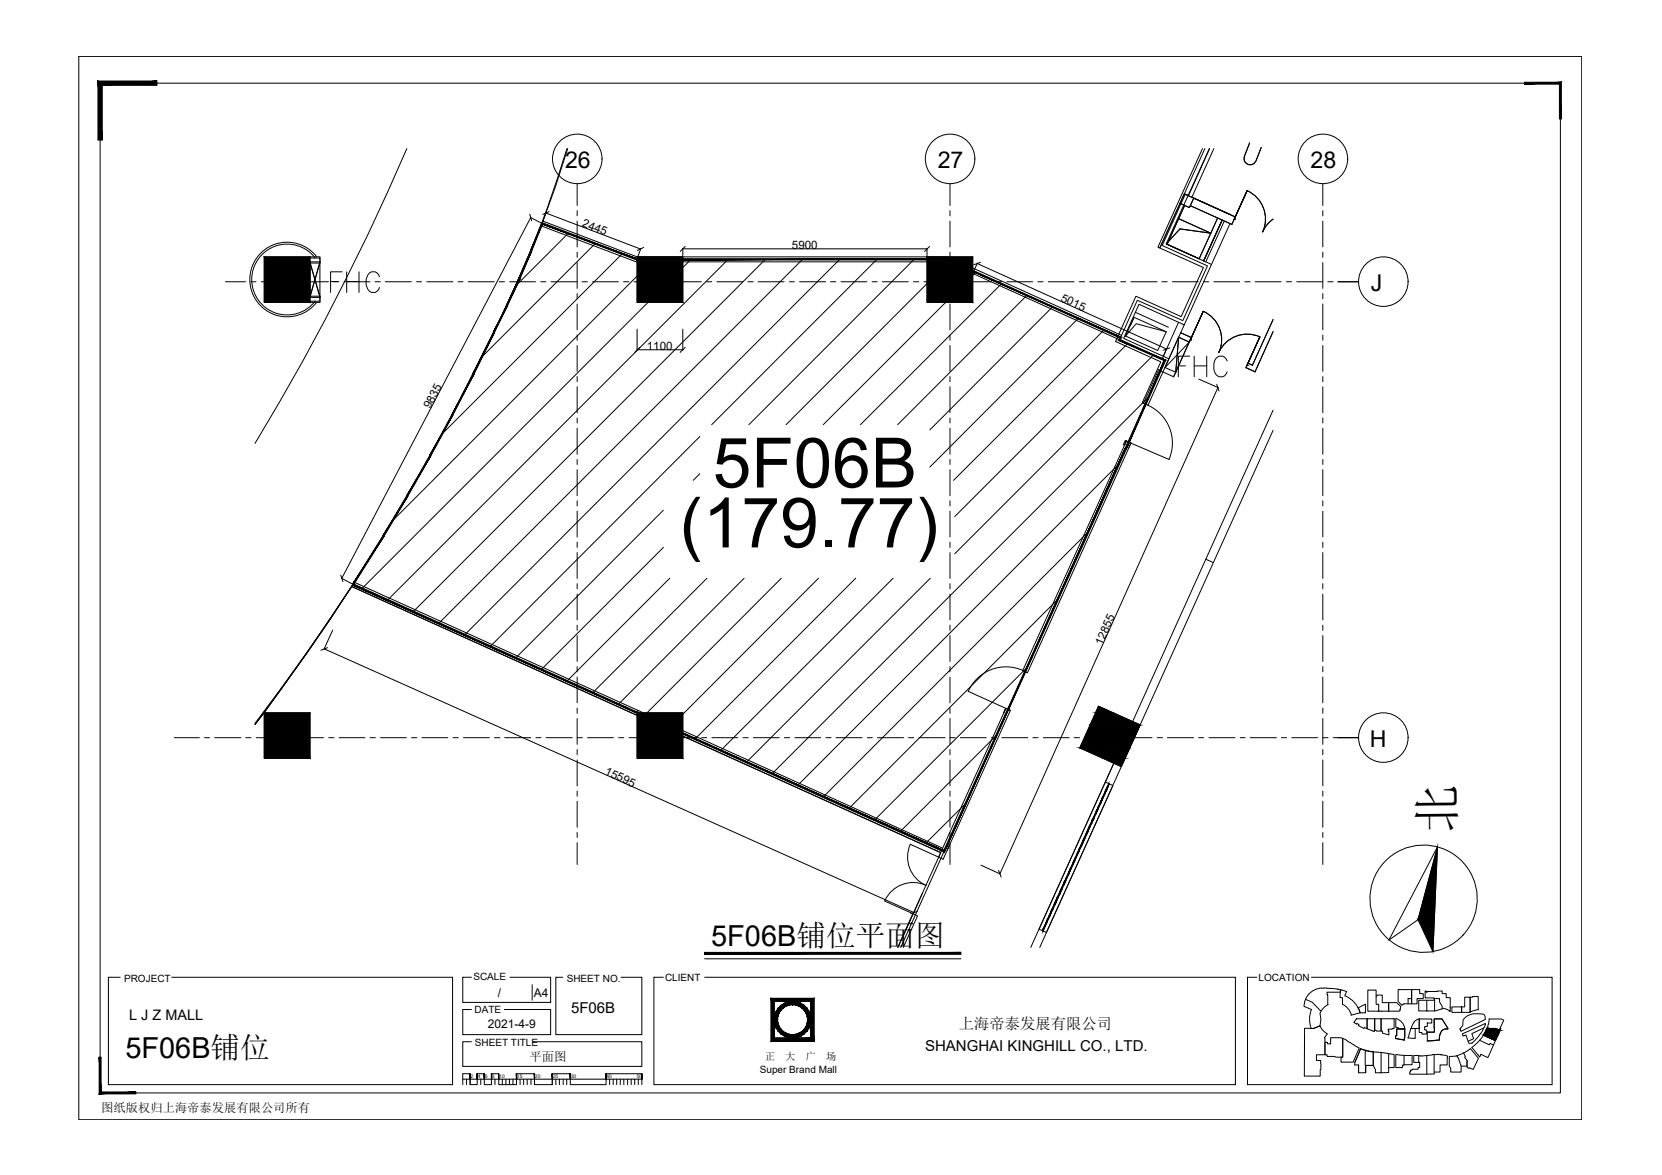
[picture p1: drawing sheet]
<svg xmlns="http://www.w3.org/2000/svg" width="297mm" height="210mm" viewBox="0 0 297 210" stroke-linecap="round" stroke-linejoin="round" font-family="sans-serif">
<!-- layer: 0 -->
<g fill="none" stroke="#000" stroke-width=".18">
<path d="M14.1 10.1h268.6v189.9h-268.6zM17.9 14.9h261v180.3h-261zM94.7 38.3l.3 1.2M98.2 37.8l-1.2 .5M115 44.2l-1.1 .5M122.5 44l-.9 .9M166.1 44l-.8 .9M175.2 46.9l-1.1 .4M114.3 62.1l-.9 .8M122.5 62.1l-.9 .8M58.5 115.7l-1.2 .5M60.9 102.7l.4 1.2"/>
<path d="M63.3 104l50.7 22.9-.1 .4-.2 .4-50.8-22.9zM197.6 139.7l1.3 .6-11.9 26.3-1.3-.6zM198.1 140h.2M178.5 155.5l.4 1.2M256.9 151.3l-3.5 13-5.2 3.6zM256.9 151.3l-.8 18.7M21.5 174.6h-2.1v19.2h61.5v-19.2h-50.3M84.3 174.6h-1.6v4.5h15.7v-4.5h-7.3M95.1 175.9v2.8M100.7 174.6h-1.4v10.2h15.4v-10.2h-3.8M118.6 174.6h-1.7v19.2h103.9v-19.2h-94.9M125.9 171.3h45.8"/>
<path d="M137.8 178.4h7.7v7.6h-7.7zM138.4 178.9h6.5v6.5h-6.5zM163.9 162.8l-1.1 .4M224.7 174.6h-1.7v19.2h54.4v-19.2h-43.1M82.7 192.8h32v1M83.4 192.8v1M84 192.8v1M84.3 186.1h-1.6v4.4h32v-4.4h-19.5M84.3 180.3h-1.6v4.5h15.7v-4.5h-8.3M85.9 192.8v1M88.5 192.8v1M89.8 192.8v1"/>
<path d="M90.4 192.8v1M91 192.8v1M91.7 192.8v1M92.9 192.8v1M93.6 192.8v1M94.2 192.8v1M94.9 192.8v1M95.5 192.8v1M98.7 192.8v1M99.3 192.8v1M100 192.8v1M100.7 192.8v1"/>
<path d="M101.3 192.8v1M109 192.8v1M109.6 192.8v1M110.2 192.8v1M110.9 192.8v1M111.5 192.8v1M112.2 192.8v1M112.8 192.8v1M113.4 192.8v1M114.1 192.8v1M114.7 191.8h-6.4v2h-6.4v-2h-3.2v2h-3.2v-2h-3.2v2h-3.2v-2h-1.3v2h-1.2v-2h-1.3v2h-1.3v-2h-1.3v2"/>
<circle cx="254.4" cy="160.5" r="9.6"/>
<circle cx="141.7" cy="182.1" r="3.3"/>
<circle cx="141.7" cy="182.1" r="2.69"/>
</g>
<g fill="#000" stroke="#000" stroke-width=".18">
<path d="M17.5 14.5v10.5h.8zM17.5 14.5l.8 .7v9.8zM17.5 14.5l.8 .7 9.8-.7zM18.3 15.2l9.8-.7v.7z"/>
<path d="M278.7 15v6.3h.3zM278.7 15l.3-.3v6.6zM272.5 15h6.2l.3-.3zM272.5 14.7h6.5l-6.5 .3z"/>
<path d="M189.4 159.3l-.1 .3 .1 .1zM189.4 159.3h.2l-.2 .4z"/>
<path d="M189.7 158.8l-.2 .3 .1 .1zM189.7 158.8h.1l-.2 .4z"/>
<path d="M189.9 158.2l-.2 .4 .2 .1zM189.9 158.2l.1 .1-.1 .4z"/>
<path d="M190.1 157.7l-.1 .4 .1 .1zM190.1 157.7l.2 .1-.2 .4z"/>
<path d="M190.4 157.3l-.2 .3h.1zM190.4 157.3h.1l-.2 .3z"/>
<path d="M190.6 156.8l-.2 .3h.2zM190.6 156.8h.1l-.1 .3z"/>
<path d="M190.8 156.3l-.1 .3h.1zM190.8 156.3h.2l-.2 .3z"/>
<path d="M191 155.7l-.1 .4h.1zM191 155.7l.2 .1-.2 .3z"/>
<path d="M191.2 155.2l-.1 .4h.1zM191.2 155.2l.2 .1-.2 .3z"/>
<path d="M191.5 154.7l-.2 .4h.2zM191.5 154.7l.1 .1-.1 .3z"/>
<path d="M191.7 154.2l-.1 .4h.1zM191.7 154.2l.1 .1-.1 .3z"/>
<path d="M192 153.7l-.2 .4h.1zM192 153.7l.1 .1-.2 .3z"/>
<path d="M192.2 153.2l-.2 .3 .2 .1zM192.2 153.2h.1l-.1 .4z"/>
<path d="M192.4 152.7l-.1 .3 .1 .1zM192.4 152.7h.2l-.2 .4z"/>
<path d="M192.6 152.2l-.1 .3 .1 .1zM192.6 152.2h.2l-.2 .4z"/>
<path d="M192.9 151.7l-.2 .3 .2 .1zM192.9 151.7h.1l-.1 .4z"/>
<path d="M193.1 151.2l-.2 .3 .2 .1zM193.1 151.2h.1l-.1 .4z"/>
<path d="M193.3 150.7l-.1 .3 .1 .1zM193.3 150.7h.1l-.1 .4z"/>
<path d="M193.5 150.2l-.1 .3 .1 .1zM193.5 150.2h.2l-.2 .4z"/>
<path d="M193.8 149.6l-.2 .4 .1 .1zM193.8 149.6l.1 .1-.2 .4z"/>
<path d="M194 149.1l-.1 .4 .1 .1zM194 149.1l.1 .1-.1 .4z"/>
<path d="M194.3 148.6l-.2 .4 .1 .1zM194.3 148.6l.1 .1-.2 .4z"/>
<path d="M194.5 148.1l-.2 .4h.2zM194.5 148.1l.1 .1-.1 .3z"/>
<path d="M194.7 147.6l-.2 .4h.2zM194.7 147.6l.1 .1-.1 .3z"/>
<path d="M194.9 147.1l-.1 .3 .1 .1zM194.9 147.1l.2 .1-.2 .3z"/>
<path d="M195.1 146.6l-.1 .3 .1 .1zM195.1 146.6l.2 .1-.2 .3z"/>
<path d="M195.4 146.1l-.2 .3 .2 .1zM195.4 146.1l.1 .1-.1 .3z"/>
<path d="M195.6 145.6l-.2 .4h.2zM195.6 145.6l.1 .1-.1 .3z"/>
<path d="M195.8 145.1l-.1 .4h.1zM195.8 145.1l.2 .1-.2 .3z"/>
<path d="M196.1 144.6l-.2 .3 .1 .1zM196.1 144.6l.1 .1-.2 .3z"/>
<path d="M196.3 144.1l-.1 .3 .1 .1zM196.3 144.1h.1l-.1 .4z"/>
<path d="M196.5 143.6l-.1 .3 .1 .1zM196.5 143.6h.2l-.2 .4z"/>
<path d="M196.8 143.1l-.2 .3 .2 .1zM196.8 143.1h.1l-.1 .4z"/>
<path d="M197 142.6l-.2 .3 .2 .1zM197 142.6h.1l-.1 .4z"/>
<path d="M197.2 142.1l-.2 .3 .2 .1zM197.2 142.1h.1l-.1 .4z"/>
<path d="M197.4 141.6l-.1 .3h.1zM197.4 141.6h.2l-.2 .3z"/>
<path d="M197.7 141.1l-.2 .3h.1zM197.7 141.1h.1l-.2 .3z"/>
<path d="M197.9 140.5l-.2 .4h.2zM197.9 140.5l.1 .1-.1 .3z"/>
<path d="M198.1 140l-.1 .4h.1zM198.1 140h.2l-.2 .4z"/>
<path d="M256.9 151.3l-.7 15.6-2.8-2.6zM253.4 164.3l2.7 5.7 .1-3.1z"/>
<path d="M125.9 170.1v.4l45.8-.4zM125.9 170.5l45.8-.4v.4z"/>
<path d="M137.8 178.4l.6 7v-6.5zM137.8 178.4l.6 7-.6 .6zM138.4 185.4l-.6 .6 7.1-.6zM137.8 186l7.1-.6 .6 .6zM144.9 178.9v6.5l.6 .6zM144.9 178.9l.6-.5v7.6zM138.4 178.9h6.5l.6-.5zM137.8 178.4h7.7l-7.1 .5z"/>
<path d="M186.5 165.9l-.2 .3 .1 .1zM186.5 165.9h.1l-.2 .4z"/>
<path d="M186.7 165.4l-.2 .3h.2zM186.7 165.4h.1l-.1 .3z"/>
<path d="M186.9 164.8l-.1 .4h.1zM186.9 164.8l.2 .1-.2 .3z"/>
<path d="M187.1 164.3l-.1 .4h.1zM187.1 164.3l.2 .1-.2 .3z"/>
<path d="M187.4 163.8l-.2 .4h.2zM187.4 163.8l.1 .1-.1 .3z"/>
<path d="M187.6 163.3l-.2 .4h.2zM187.6 163.3l.1 .1-.1 .3z"/>
<path d="M187.8 162.8l-.1 .4h.1zM187.8 162.8l.2 .1-.2 .3z"/>
<path d="M188.1 162.3l-.2 .3 .1 .1zM188.1 162.3l.1 .1-.2 .3z"/>
<path d="M188.3 161.8l-.1 .3 .1 .1zM188.3 161.8l.1 .1-.1 .3z"/>
<path d="M188.5 161.3l-.1 .3 .1 .1zM188.5 161.3l.2 .1-.2 .3z"/>
<path d="M188.8 160.8l-.2 .3 .2 .1zM188.8 160.8l.1 .1-.1 .3z"/>
<path d="M189 160.3l-.2 .3 .2 .1zM189 160.3l.1 .1-.1 .3z"/>
<path d="M189.2 159.8l-.2 .3 .2 .1zM189.2 159.8l.1 .1-.1 .3z"/>
<path d="M17.7 188.8l.4 6.3v-6.3zM17.7 188.8l.4 6.3-.4 .3zM18.1 195.1l-.4 .3 6.6-.3zM17.7 195.4l6.6-.3v.3z"/>
<path d="M84 191.8v1zM84 191.8v1z"/>
<path d="M85.2 191.8l.1 1zM85.2 191.8l.1 1z"/>
<path d="M86.5 191.8l.1 1zM86.5 191.8l.1 1z"/>
<path d="M87.8 191.8l.1 1zM87.8 191.8l.1 1z"/>
<path d="M89.1 191.8v1zM89.1 191.8v1z"/>
<path d="M92.3 191.8l.1 1zM92.3 191.8l.1 1z"/>
<path d="M95.5 191.8v1zM95.5 191.8v1z"/>
<path d="M98.7 191.8v1zM98.7 191.8v1z"/>
<path d="M101.9 191.8l.1 1zM101.9 191.8l.1 1z"/>
<path d="M108.3 191.8l.1 1zM108.3 191.8l.1 1z"/>
<path d="M114.7 191.8l.1 1zM114.7 191.8l.1 1z"/>
<path d="M144.3 182.8l.6-.6v.7zM144.3 182.2v.6l.6-.6zM144.9 181.4v.8h-.6zM144.3 181.6v.6l.6-.8zM144.6 180.8l.3 .6-.6 .2zM144.1 181l.2 .6 .3-.8zM144.2 180.1l.4 .7-.5 .2zM143.7 180.5l.4 .5 .1-.9zM143.7 179.6l.5 .5-.5 .4zM143.7 179.6l-.4 .5 .4 .4zM143.1 179.2l.6 .4-.4 .5zM143.1 179.2l-.3 .5 .5 .4zM142.4 179l.7 .2-.3 .5zM142.4 179l-.2 .5 .6 .2zM141.6 178.9l.8 .1-.2 .5zM141.6 178.9v.6h.6zM140.9 179l.7-.1v.6zM140.9 179l.1 .5h.6zM140.2 179.2l.7-.2 .1 .5zM140.2 179.2l.3 .5 .5-.2zM139.6 179.6l.6-.4 .3 .5zM139.6 179.6l.4 .5 .5-.4zM139.6 179.6l.4 .5h-.9zM139.1 180.1l.5 .4 .4-.4zM139.1 180.1l.5 .4-.9 .3zM138.7 180.8l.5 .2 .4-.5zM138.7 180.8l.5 .2-.7 .4zM138.5 181.4l.5 .2 .2-.6zM138.5 181.4l.5 .2-.6 .6zM138.4 182.2h.6v-.6zM138.4 182.2h.6l-.5 .7zM139 182.2l-.5 .7 .5-.1zM138.5 182.9l.5-.1-.3 .8zM139 182.8l-.3 .8 .5-.3zM138.7 183.6l.5-.3-.1 .9zM139.2 183.3l-.1 .9 .5-.3zM139.1 184.2l.5-.3v.8zM139.6 183.9v.8l.4-.4zM140 184.3l.2 .8-.6-.4zM140 184.3l.2 .8 .3-.5zM140.5 184.6l.4 .7-.7-.2zM140.5 184.6l.4 .7 .1-.5zM141 184.8l.6 .6-.7-.1zM141 184.8l.6 .6v-.5zM141.6 184.9l.8 .4-.8 .1zM141.6 184.9l.8 .4-.2-.5zM142.2 184.8l.9 .3-.7 .2zM142.2 184.8l.9 .3-.3-.5zM142.8 184.6l.9 .1-.6 .4zM142.8 184.6l.9 .1-.4-.4zM143.3 184.3l.9-.1-.5 .5zM143.7 183.9l-.4 .4 .9-.1zM143.7 183.9l.9-.3-.4 .6zM144.1 183.3l-.4 .6 .9-.3zM144.1 183.3l.8-.4-.3 .7zM144.3 182.8l-.2 .5 .8-.4z"/>
</g>
<g fill="none" stroke="#000" stroke-width=".18">
<path d="M72.7 26.5a434.6 434.6 0 0 1-27.1 52.7M45.6 129.2a447.5 447.5 0 0 0 17.5-24.8l105.6 47.7-7.7 17.1M233.3 178.5l1.2 .5 1.6 1.6M233.9 177.6a3.2 3.2 0 0 0-.8 2.2l1.3 .5a4.7 4.7 0 0 0-.1 3.4M236.1 176.5a3.4 3.4 0 0 0-2.2 1.1M236.6 176.5h-.5M236.6 176.5h.4M237 176.5l.7 .1M237.4 179.4l-.7 .5-.7 1.1M237.7 176.6h.2M238 176.6l1.6 .2-.1 1.4h.4v1.3a2.73 2.73 0 0 1 1.6 1.8M239.1 176.7h.1"/>
<path d="M239.6 176.8l-.1 .4h-2.3v.5h.1v1.8M239.7 176.8l1 .3M240.4 177.9a4.6 4.6 0 0 1 2.7 3M240.7 177.2l-.3 .7M245.9 178h.2v-.2h.9v1.3h1.2v1.5h-3.7v-3.7h1.4v2.5h.5v1.2M250.8 179.4l-.2 .1M251 179.3h1.3v-.9h-.6v.9M251 179.3l-.2 .1M252.3 178.4v-1.6h-2.4v2.1l.7 .7M252.3 176.8h1.4v.7h.7v.9h-1.1v.9h-1zM255 178.7h1.4v1.9M256.3 178.4v-.1h-1.6v-1.3h.2v.2h.2v-.1l2.7-.1v.5h.7v.7h.7v2.5h-.2v-.1"/>
<path d="M256.4 178.7l-.1-.3h1v.6l.5 .8v.4l-1.4 .4M259.5 179.9h1.7v.9h-1.7zM261.8 178.1h.9v2.7h-1.5v-.9h.6zM235.9 183.2l.7 1 .6 .5M235.9 181l.2 1.1-.2 1.2-1.1 .4h-.5M235.9 183.3l-1.1 .4h-1.6l-.1 8.5h2.9v-1.1h.1l-.1-1.7h-.7v-1h1.5v-3.1l.4-.6M236.8 186.2h.5v.3h.5v-1.1h1.8l.4 .1v3.3l-2.8-.1v-.3h-.4zM240 185.5v3.3h-.3v.9h2.1l1.1-2.4M240 185.5l1.1 .7M241.2 186.2l1.7 1M242.4 182h1.9v1.8l-.4-.2-.1 .1-1-.5 .1-.2-.3-.2-.1 .2-.5-.3zM242.7 180.1l1.3-.7v1.5h-.9"/>
<path d="M242.8 180l.3 .9M242.8 190.2v1.4M243 187.7l.1-.3-1 2.4v.4h.7v1.4h1.3v-1.3h1.3l.4 .8v.5h1v-3.6l-1.4-.1v2.5M243 187.7l-.9 2.1M243.1 180.9l-1.6 .5M243.2 187.3l1.5 .5M244.1 190.3v1.3M244.2 187.7l-.2 .2v2.4l1.4 .1v-2.5l-.8-.1M244.3 182h1.4v2.1l-.1 .1-1.3-.4zM244.6 187.8l.9 .1M245.7 184l.4 .2M245.7 184.1v-2.1h1.1v2.2h-.7"/>
<path d="M246.8 188l1.4 .2v3.4h-1.4M246.8 182h2.4v1.7l-1.1 .2 .1 1-1.1-.3v-.4h-.3zM248.2 188.2l1 .2v2.3h-1M249.4 185.5l1.5 .3M249.4 185.5l1.5 .2M249.4 185.5v-.5h.2v-1.2h1.5v1.5l-.2 .5M249.5 188.4v2.3h1.1v-.4h.3v-1.7M249.5 182v1.5l.5 .1v.2h1.1M249.5 182a2.22 2.22 0 0 1 1.6 1.8M249.5 188.4l2.9 .1M250.2 180.4l-.1 .2M250.2 180.3v.2"/>
<path d="M250.3 180.3v-.5l-.7-.7h-1.4v1.5h1.8M250.9 185.8h.1M252.4 188.6v1.6h-1.5M252.7 188.6v1.2h1v.9h-.3v.3h-1v.2h-.3l-.1 .7h3M252.7 182.7l-.5 1M252.9 185.5l-1.2-.1 .5-1.7h.7v1.8M253.6 188.6v1.2M253.6 182v1.7h-1.4M253.6 182h2.3v.8h-.8v.6h-.5v.6h.3l.1 .1v.6h-.8l-.1-.3h-.5zM253.7 182l-.6 .2-.4 .4M255 188.6h-2.3M255 180.6v-1.9h-1.4v1.9h2.8"/>
<path d="M256.3 188.4h-.3M256.3 182h1.4l1.1 1.8a1.44 1.44 0 0 0-1.6 1.7l.1 .3-2.2 .2v-1.6h1.3zM256.3 188.4v3.5h-1.3v-3.3l1-.1M256.9 188.3l.6 .1M257 188.4h-.7M257.3 185.8l-2.2 .1M257.3 184.9v.9M257.5 188.4h.1M257.5 188.4l1.2 .2M257.7 184.2l-.3 .7M257.9 180.2h-.1M257.9 180.1l1.2 .4"/>
<path d="M258.7 183.8h.1l-1.1-1.8h-1.4l.1 2.4h-1.3M258.7 188.7l-.1 1.5h-1.2v1.3h-1.1M258.7 183.8l-.6 .1-.5 .3M259 188.7v1.8l.3 .3v.7h1.8v-1M259.1 188.7l1.3-.1 .7 1.9h1.1v-1.1M261.6 188.1l.3 .6-.1 .2 .4 .5v1.3l1.1 .4 .9-2-1.4-1.8-1.2 .8M261.6 188.1l-1.2 .5M261.7 181.9a3.4 3.4 0 0 1 3.5-.6l.2 .2 .1 .6-4.4 2.1-.2-.4 .5-.6 .1-1zM262.7 180.8l1.5-.4v-2.4l-1.5 .1v2.7M264.4 185.8l1.8 .8 .1-.2 .6 .3M264.6 184.7l-.6 .7-.9 .9M265.1 184.9l2.2 1-1.4 3-1.2-.6-.3 .5-1.4-1.7"/>
<path d="M265.2 184.9l-1 1.2-1.1 1M265.2 183.6l-2.2 1.1 .4 .8-1 .5M265.5 183v-.2l-4.1 1.9 .1 .4 .5-.2 .5 1.5h.6M265.5 183l-.9 1.7M265.7 184l-.6 .9zM265.8 183.6l.4 .1a3.1 3.1 0 0 1 1.9 .4l-.8 1.8-2.2-1M266.1 182h2.2l.5 .2-.7 1.5h.2l-.1 .2h-.2l-.1 .1 .2 .1-3 .8 2.2 1-2.2-1M266.2 182l-.2 1-.4 1 .2-.4 .4 .1h1.1l.7 .3"/>
</g>
<!-- layer: area-line -->
<path d="M45.6 129.4l1.6-2.1 8.4-11.8 7.3-10.7 105.2 47.5-7.6 16.9" fill="none" stroke="#000" stroke-width=".18"/>
<!-- layer: L05-LEASE -->
<path d="M101.3 26.5l-1.7 5.3-3.6 10.5M211 36.1l-3.7 8.2M56.6 45.9a6.7 6.7 0 0 0-9.8-.9 6.7 6.7 0 0 0 0 9.8 6.7 6.7 0 0 0 9.8-.8M96 42.3a404.9 404.9 0 0 1-50.4 87.1M96 42.3a403.4 403.4 0 0 1-50.4 87.1M63.1 104.4l50.8 22.9M114 126.9l1 .4" fill="none" stroke="#000" stroke-width=".18"/>
<!-- layer: L05-WAL -->
<g fill="none" stroke="#000" stroke-width=".18">
<path d="M213.3 35.4l6.5 2.9M214.9 26.5l-7.9 17.7 8.1 3.6-4 8.8-8.1-3.7-3.6 8.1 8.1 3.6-3.3 7.3 1 .5 3.7-8.3-8.1-3.6 2.8-6.1 8.1 3.6 4.8-10.8-8.1-3.6 7.7-17.1M215.3 26.5l-8 17.8M216.9 26.5l-3.9 8.8M217.6 38.9l-3.3 7.3M218.4 39.3l-3.3 7.3M218.8 39.5l-3.3 7.3M219.8 40l-3.3 7.2M101.5 41.7l-9.2 9.2M106.4 43.5l-20.2 20.2M111.2 45.3l-32.2 32.2M116.9 46.3l-46.7 46.7"/>
<path d="M123.5 46.3l-58.8 58.8M130.2 46.3l-60.9 60.9M136.8 46.3l-62.9 63M143.5 46.3l-65.1 65M150.1 46.3l-67.1 67.1M156.7 46.3l-29.5 29.6M163.4 46.3l-29.6 29.6M169.8 46.6l-29.3 29.3M174.4 48.6l-27.3 27.3M179 50.7l-25.2 25.2M183.5 52.7l-23.1 23.2M188.1 54.8l-21.9 22"/>
<path d="M192.7 56.9l-26.5 26.5M197.3 59l-26.9 26.8M210.6 57.6l-2.7 6M211.7 58l-2.8 6.1M125.1 78l-37.5 37.5M201.3 78.8l-18.5 41 .8 .4 18.5-41M201.3 78.8l-.4 .8 .4-.8 .8 .4M201.3 78.8l.8 .4M201.5 61.4l-30.9 30.9M202.1 79.2l-1-.5-.4 .8M202.1 79.2l-.4 .8M205.3 70.9l-67.3 67.3"/>
<path d="M206.1 63.5l-35.5 35.4M207 66.1l-2.6 6M118.6 91.1l-26.4 26.4M118.6 97.8l-21.8 21.8M125.1 84.6l-1.2 1.2M194.5 95l-47.4 47.4M200 82.9l-57.4 57.4M119.7 103.3l-18.4 18.4M126.4 103.3l-20.5 20.4M133 103.3l-22.5 22.5M139.6 103.3l-24.5 24.6M146.3 103.3l-26.6 26.7"/>
<path d="M152.9 103.3l-28.7 28.7M159.6 103.3l-30.8 30.8M166.3 103.3l-32.9 32.8M182.8 119.8l.8 .3M183.5 119.3l-27.2 27.2M189 107.1l-37.3 37.3M121.7 131.3l46.4 21M122 130.5l46.5 21M178.1 131.4l-17.2 17.1M179.7 126.5l.9 .4-12 26.6-.8-.4zM197.6 139.7l1.5-3.4-14.9 32.9M202.4 128.9l13.1-29 1.4 .6-31.1 68.7"/>
<path d="M169.3 151.8l.4-.8-.4 .8M172.6 143.5l-7.1 7.1M160.5 169.2l2.7-6 .8 .4-2.6 5.6"/>
</g>
<!-- layer: WALL -->
<g fill="#000" stroke="#000" stroke-width=".18">
<path d="M193 133.6h8.9l-.8 1.9zM196.3 126.2l2.6 1.1h-3.1zM265.2 184.7h2.6l-.1 .2zM265.8 183.6l.4 .1h-.4z"/>
<path d="M47.2 45.9l8.2 8.1v-8.1zM47.2 45.9l8.2 8.1h-8.2z"/>
<path d="M113.9 45.9l8.1 8.1v-8.1zM113.9 45.9l8.1 8.1h-8.1z"/>
<path d="M165.7 45.9l8.1 8.1v-8.1zM165.7 45.9l8.1 8.1h-8.1z"/>
<path d="M47.2 127.3l8.2 8.2v-8.2zM47.2 127.3l8.2 8.2h-8.2z"/>
<path d="M113.9 127.3l8.1 8.2v-8.2zM113.9 127.3l8.1 8.2h-8.1z"/>
<path d="M193 133.6l4.2 1.9h3.9zM197.2 135.5h3.9l-.7 1.4z"/>
<path d="M195.8 127.3l8 2.2-4.9-2.2zM195.8 127.3l8 2.2h-9z"/>
<path d="M194.8 129.5l7.1 4.1 1.9-4.1zM194.8 129.5l7.1 4.1h-8.9z"/>
<path d="M265.2 184.7l-.1 .2h2.6zM265.1 184.9h2.6l-.4 1z"/>
<path d="M265.8 183.7l2.1 .3-.6-.3zM265.8 183.7l2.1 .3h-2.3z"/>
<path d="M265.6 184h2.4zM265.6 184h2.4z"/>
<path d="M265.6 184h2.4zM265.6 184h2.4z"/>
<path d="M265.6 184l2.5 .1zM265.6 184l2.5 .1z"/>
<path d="M265.4 184.4l2.4 .3 .2-.3zM265.4 184.4l2.4 .3h-2.6z"/>
<path d="M265.6 184.1l2.4 .3 .1-.3zM265.6 184.1l2.4 .3h-2.6z"/>
</g>
<!-- layer: L05-COL -->
<path d="M211.7 34.6l1.6 .8-.7 1.7-1.7-.8zM47.2 45.9h8.2v8.1h-8.2zM113.9 45.9h8.1v8.1h-8.1zM165.7 45.9h8.1v8.1h-8.1zM47.2 127.3h8.2v8.2h-8.2zM113.9 127.3h8.1v8.2h-8.1zM196.3 126.2l7.5 3.3-3.4 7.4-7.4-3.3z" fill="none" stroke="#000" stroke-width=".18"/>
<!-- layer: L05-WIN -->
<path d="M227.5 73.3l-12 26.6M227.5 76.9l-10.6 23.6" fill="none" stroke="#000" stroke-width=".18"/>
<!-- layer: L04-WAL -->
<path d="M218.4 39.3l-3.3 7.3M220.8 38.7l-7.5-3.3 7.5 3.4M208.6 43.6l5.7 2.6M210.6 60.2l-2.4 5.5" fill="none" stroke="#000" stroke-width=".18"/>
<!-- layer: L03-WAL -->
<path d="M210.6 39.1l5.8 2.6M210.6 39l5.8 2.7M211.7 36.7l-3.1 6.9M212.8 36.7l7.4 3.4M220.8 38.8l-.6 1.3M220.8 38.7l-.6 1.4M202 58.2l.7-1.5-1.5 3.3 1.9-2.2 5.3 1.5M216.4 41.7l-5.5-.8-2.5 2.7M212.5 61.1l.4-.8-.3 .8M222.7 65.7l.3-.8-.3 .8" fill="none" stroke="#000" stroke-width=".18"/>
<!-- layer: DOOR -->
<path d="M220.6 39.2h.1M220.6 39.2l2.3-5.1-2.3 5.1M222.9 34.1a5.6 5.6 0 0 1 2.8 7.3M227.5 39.1l-1.1 1.1-.7 1.2 .7-1.2 1.1-1M215.1 55.6a5.6 5.6 0 0 1 2.7 7.4M212.8 60.7l2.2-5.1-2.2 5.1M222.9 65.3h.1M222.9 65.3l2.3-5.1-2.3 5.1M225.2 60.2a5.6 5.6 0 0 0-7.4 2.8" fill="none" stroke="#000" stroke-width=".18"/>
<!-- layer: L03-WALL -->
<path d="M202.7 56.7l5.7 2.6-1.5 3.3-5.7-2.6M202.9 55.8l5.9 2.7M208.6 43.6l5.7 2.6-5.7-2.6M227.5 57.1l-3.7 8.1-.8-.3M227.5 59.2l-3.2 7.2M212.9 60.3l-1.9-.9 1.9 .9M212.9 60.3l-.4 .8-1.9-.9-.5 6.3 .6-6.3 1.8 .9M212.9 60.3l-.3 .8M222.7 65.7l1.6 .7" fill="none" stroke="#000" stroke-width=".18"/>
<!-- layer: L05-TXT-200 -->
<path d="M223.3 25.5l-.9 2.5a1.11 1.11 0 0 0 .7 1.4 1.11 1.11 0 0 0 1.4-.6l.9-2.5-1 2.5a1.11 1.11 0 0 1-1.4 .6 1.11 1.11 0 0 1-.6-1.4z" fill="none" stroke="#000" stroke-width=".18"/>
<!-- layer: L05-DR -->
<path d="M205.1 72.4a7.4 7.4 0 0 1 3.8 9.7l-6.8-2.9M182.8 119.8a7.4 7.4 0 0 0-9.7 3.7M173 123.5l7.6 3.4M162.7 150.8a5.6 5.6 0 0 0 2.8 7.4M162.7 150.8l5.1 2.3M165.5 158.1a5.6 5.6 0 0 0-7.4 2.8M158.1 161l5.1 2.2" fill="none" stroke="#000" stroke-width=".18"/>
<!-- layer: L05-COV -->
<path d="M56.3 46.1a6.3 6.3 0 0 0-9.3-.8 6.3 6.3 0 0 0 0 9.3 6.3 6.3 0 0 0 9.3-.8" fill="none" stroke="#000" stroke-width=".18"/>
<!-- layer: new wall -->
<path d="M97 39.5l16.9 6.4h55.5M101.5 26.5l-2.2 6.8-2.4 6.6 16.9 6.4h55.5l31 14 3-6.7 8.1 3.7 4.4-9.8-8.1-3.6 4.1-9.2 .6 .3 3.8-8.5M96.7 40.3l17.2 6.5M122 46.8h43.7M173.8 48.9l26.3 11.8M173.8 47.9l26.6 12" fill="none" stroke="#000" stroke-width=".18"/>
<g fill="#000" stroke="#000" stroke-width=".18">
<path d="M90.7 54.6l-2.3 4.8-.2-.1zM90.5 54.5l-2.3 4.8 2.5-4.7zM92.9 49.8l-2.2 4.8-.2-.1zM92.7 49.7l-2.2 4.8 2.4-4.7zM95 44.9l-2.1 4.9-.2-.1zM94.8 44.8l-2.1 4.9 2.3-4.8zM97 40l-2 4.9-.2-.1zM96.8 39.9l-2 4.9 2.2-4.8z"/>
<path d="M199.9 60.8l8.2 3.6 .3-.1zM199.9 60.8l.3-.1 8.2 3.6zM200.1 60.4l-.2 .4 .3-.1zM200.1 60.4l.3-.1-.2 .4zM173.8 48.5l26.3 11.9 .3-.1zM173.9 48.3l26.5 12-26.6-11.8zM169.3 46.4l4.5 2.1 .1-.2zM169.3 46.2l4.6 2.1-4.6-1.9zM165.7 46.4h3.6v-.2zM165.7 46.2h3.6l-3.6 .2zM122 46.4h43.7v-.2zM122 46.2h43.7l-43.7 .2zM113.8 46.4h8.2v-.2zM113.8 46.2h8.2l-8.2 .2zM96.8 40l17 6.4v-.2zM96.9 39.8l16.9 6.4-17-6.2z"/>
<path d="M63.1 104.3v.2l105.6 47.4zM63.1 104.5l105.6 47.4 .1 .3zM201.1 80.1l-32.4 71.8 .1 .3zM201.1 80.1l.2 .2-32.5 71.9zM208.1 64.4l-7 15.7 .2 .2zM208.1 64.4l.3-.1-7.1 16z"/>
<path d="M68.7 95.8l-5.5 8.7-.2-.1zM68.5 95.6l-5.5 8.8 5.7-8.6zM72.9 88.6l-4.2 7.2-.2-.2zM72.7 88.5l-4.2 7.1 4.4-7zM77 81.4l-4.1 7.2-.2-.1zM76.8 81.3l-4.1 7.2 4.3-7.1zM80.9 74.2l-3.9 7.2-.2-.1zM80.8 74.1l-4 7.2 4.1-7.1zM84.7 66.8l-3.8 7.4-.1-.1zM84.5 66.7l-3.7 7.4 3.9-7.3zM88.4 59.4l-3.7 7.4-.2-.1zM88.2 59.3l-3.7 7.4 3.9-7.3z"/>
</g>
<!-- layer: DIM -->
<g fill="none" stroke="#000" stroke-width=".18">
<path d="M94.8 38.8l2 1.1M94.9 38.9l-33.8 64.4M97.6 38.1l16.9 6.4M97.6 38l-.7 1.8M113.9 58.8v3.8M114.5 44.4l-.7 1.9M122 44.5h43.7M122 44.4v1.4M122 58.8v3.8M165.7 44.4v1.4M174.7 47.1l33.8 15.3M174.7 47l-.9 1.8"/>
<path d="M239.1 50.3h3.7M113.9 62.5h8.1M217.7 69.3l-39 86.8M57.9 115.9l105.5 47.1M59.5 112.6l-1.6 3.4M61 103.3l2 1.1M239.1 131.8h3.7M164.8 159.6l-1.5 3.5M175.3 154.6l3.5 1.5"/>
<circle cx="103.2" cy="28.4" r="4.4"/>
<circle cx="169.8" cy="28.4" r="4.4"/>
<circle cx="236.4" cy="28.4" r="4.4"/>
<circle cx="247.2" cy="50.3" r="4.4"/>
<circle cx="247.2" cy="131.8" r="4.4"/>
</g>
<g fill="none" stroke="#000" stroke-width=".18">
<path d="M103.2 32.9v3.8M103.2 37.6v1M103.2 39.5v4.6M169.8 32.9v3.8M169.8 37.6v1M169.8 39.5v4.6M236.4 32.9v3.8M236.4 37.6v1M236.4 39.5v4.6M40.3 50.3h3.6M44.8 50.3h.9M46.7 50.3h4.6"/>
<path d="M52.2 50.3h1M54.1 50.3h4.6M68.9 50.3h4.6M74.5 50.3h.8M76.3 50.3h4.6M81.9 50.3h.8M83.7 50.3h4.6M89.2 50.3h1M91.1 50.3h4.6M96.6 50.3h1M98.5 50.3h4.6M103.2 45v1"/>
<path d="M103.2 46.9v4.6M103.2 52.5v.9M103.2 54.3v4.6M103.2 59.9v.9M104 50.3h1M105.9 50.3h4.6M111.4 50.3h1M113.3 50.3h4.6M118.9 50.3h.9M120.7 50.3h4.6M126.3 50.3h.9M128.1 50.3h4.6"/>
<path d="M133.7 50.3h.9M135.5 50.3h4.7M141.1 50.3h.9M142.9 50.3h4.7M148.4 50.3h1M150.3 50.3h4.6M155.9 50.3h.9M157.7 50.3h4.6M163.3 50.3h.9M165.1 50.3h4.6M169.8 45v1M169.8 46.9v4.6"/>
<path d="M169.8 52.5v.9M169.8 54.3v4.6M169.8 59.9v.9M170.7 50.3h.9M172.5 50.3h4.7M178.1 50.3h.9M179.9 50.3h4.7M185.5 50.3h.9M187.4 50.3h4.6M192.9 50.3h.9M194.7 50.3h4.7M200.3 50.3h.9"/>
<path d="M202.1 50.3h4.7M207.7 50.3h.9M209.5 50.3h4.7M215.1 50.3h.9M216.9 50.3h4.7M222.5 50.3h.9M224.4 50.3h4.6M229.9 50.3h.9M231.8 50.3h4.6M236.4 45v1M236.4 46.9v4.6M236.4 52.5v.9"/>
<path d="M236.4 54.3v4.6M236.4 59.9v.9M237.3 50.3h.9M239.2 50.3h3.6M103.2 61.7v4.6M103.2 67.3v.9M103.2 69.1v4.6M103.2 74.7v.9M103.2 76.5v4.7M169.8 61.7v4.6M169.8 67.3v.9M169.8 69.1v4.6"/>
<path d="M169.8 74.7v.9M169.8 76.5v4.7M236.4 61.7v4.6M236.4 67.3v.9M236.4 69.1v4.6M236.4 74.7v.9M236.4 76.5v4.7M103.2 82.1v.9M103.2 83.9v4.7M103.2 89.5v.9M103.2 91.3v4.6M103.2 96.9v.9"/>
<path d="M103.2 98.7v4.6M169.8 82.1v.9M169.8 83.9v4.7M169.8 89.5v.9M169.8 91.3v4.6M169.8 96.9v.9M169.8 98.7v4.6M236.4 82.1v.9M236.4 83.9v4.7M236.4 89.5v.9M236.4 91.3v4.6M236.4 96.9v.9"/>
<path d="M236.4 98.7v4.6M103.2 104.3v.9M103.2 106.1v4.6M103.2 111.7v.9M103.2 113.5v4.7M103.2 119.1v.9M169.8 104.3v.9M169.8 106.1v4.6M169.8 111.7v.9M169.8 113.5v4.7M169.8 119.1v.9M236.4 104.3v.9"/>
<path d="M236.4 106.1v4.6M236.4 111.7v.9M236.4 113.5v4.7M236.4 119.1v.9M31.1 131.8h4.5M36.6 131.8h.9M38.4 131.8h4.6M43.9 131.8h1M45.8 131.8h4.6M51.3 131.8h1M53.2 131.8h4.6M58.7 131.8h1"/>
<path d="M60.6 131.8h4.6M66.2 131.8h.9M68 131.8h4.6M73.6 131.8h.9M75.4 131.8h4.6M81 131.8h.9M82.8 131.8h4.6M88.4 131.8h.9M90.2 131.8h4.7M95.8 131.8h.9M97.6 131.8h4.7M103.2 131.8h.9"/>
<path d="M103.2 120.9v4.7M103.2 126.5v.9M103.2 128.4v4.6M103.2 133.9v.9M103.2 135.8v4.6M105 131.8h4.6M110.6 131.8h.9M112.4 131.8h4.6M118 131.8h.9M119.8 131.8h4.6M125.4 131.8h.9M127.2 131.8h4.7"/>
<path d="M132.8 131.8h.9M134.6 131.8h4.7M140.2 131.8h.9M142.1 131.8h4.6M147.6 131.8h.9M149.4 131.8h4.7M155 131.8h.9M156.8 131.8h4.7M162.4 131.8h.9M164.2 131.8h4.7M169.8 131.8h.9M169.8 120.9v4.7"/>
<path d="M169.8 126.5v.9M169.8 128.4v4.6M169.8 133.9v.9M169.8 135.8v4.6M171.6 131.8h4.7M177.2 131.8h.9M179.1 131.8h4.6M184.6 131.8h.9M186.5 131.8h4.6M192 131.8h.9M193.9 131.8h4.6M199.4 131.8h.9"/>
<path d="M201.3 131.8h4.6M206.8 131.8h1M208.6 131.8h4.7M214.2 131.8h.9M216.1 131.8h4.6M221.6 131.8h.9M223.5 131.8h4.6M229 131.8h.9M230.9 131.8h4.6M236.4 131.8h.9M236.4 120.9v4.7M236.4 126.5v.9"/>
<path d="M236.4 128.4v4.6M236.4 133.9v.9M236.4 135.8v4.6M238.3 131.8h4.5M103.2 141.3v.9M103.2 143.1v4.7M103.2 148.7v.9M103.2 150.5v3.9M169.8 141.3v.9M169.8 143.1v4.7M169.8 148.7v.9M169.8 150.5v3.9"/>
<path d="M236.4 141.3v.9M236.4 143.1v4.7M236.4 148.7v.9M236.4 150.5v3.9"/>
</g>
<g font-size="12.4">
<text x="127.4" y="87.1">5F06B</text>
<text x="121.5" y="97.8">(179.77)</text>
</g>
<text font-size="8.7" x="260" y="148.9" transform="rotate(-91 260 148.9)">北</text>
<text font-size="7.5" x="57.9" y="53.6">FHC</text>
<text font-size="7.1" x="209.2" y="68.4">FHC</text>
<g font-size="5.2">
<text x="127.1" y="169">5F06B铺位平面图</text>
<text x="22.4" y="189">5F06B铺位</text>
</g>
<g font-size="4.1">
<text x="101" y="30">26</text>
<text x="167.6" y="30">27</text>
<text x="234.2" y="30">28</text>
<text x="245" y="51.9">J</text>
<text x="244.8" y="133.4">H</text>
</g>
<g font-size="2.7">
<text x="102.1" y="181">5F06B</text>
<text x="171.4" y="183.8">上海帝泰发展有限公司</text>
<text x="165.3" y="187.8">SHANGHAI KINGHILL CO., LTD.</text>
</g>
<text font-size="2.6" x="23.1" y="182.2">L J Z MALL</text>
<g font-size="2.2">
<text x="94.6" y="189.6">平面图</text>
<text x="18.1" y="198.6">图纸版权归上海帝泰发展有限公司所有</text>
</g>
<g font-size="2.1">
<text x="103.9" y="40.4" transform="rotate(21 103.9 40.4)">2445</text>
<text x="141.5" y="44.4">5900</text>
<text x="189.5" y="53.7" transform="rotate(24 189.5 53.7)">5015</text>
<text x="115.6" y="62.5">1100</text>
<text x="76.9" y="73.1" transform="rotate(-62 76.9 73.1)">9835</text>
<text x="197" y="115.4" transform="rotate(-66 197 115.4)">12855</text>
<text x="108" y="138.3" transform="rotate(24 108 138.3)">15595</text>
<text x="89" y="178.1">/</text>
<text x="95.4" y="178.1">A4</text>
<text x="87.2" y="183.7">2021-4-9</text>
</g>
<g font-size="1.8">
<text x="22.2" y="175.4">PROJECT</text>
<text x="84.6" y="175.1">SCALE</text>
<text x="101.3" y="175.3">SHEET NO.</text>
<text x="118.9" y="175.3">CLIENT</text>
<text x="224.9" y="175.3">LOCATION</text>
<text x="84.8" y="181">DATE</text>
<text x="84.9" y="186.9">SHEET TITLE</text>
<text x="135.8" y="191.6">Super Brand Mall</text>
<text x="136.7" y="189.3">正</text>
<text x="140.3" y="189.3">大</text>
<text x="144" y="189.3">广</text>
<text x="147.7" y="189.3">场</text>
</g>
<g font-size=".9">
<text x="84.1" y="192.6">2</text>
<text x="85.4" y="192.6">4</text>
<text x="86.6" y="192.6">6</text>
<text x="87.9" y="192.6">8</text>
<text x="89.2" y="192.6">10</text>
<text x="92.4" y="192.6">15</text>
<text x="95.6" y="192.6">20</text>
<text x="98.8" y="192.6">25</text>
<text x="102" y="192.6">30</text>
<text x="108.4" y="192.6">40</text>
<text x="113.8" y="192.6">50</text>
</g>
</svg>
